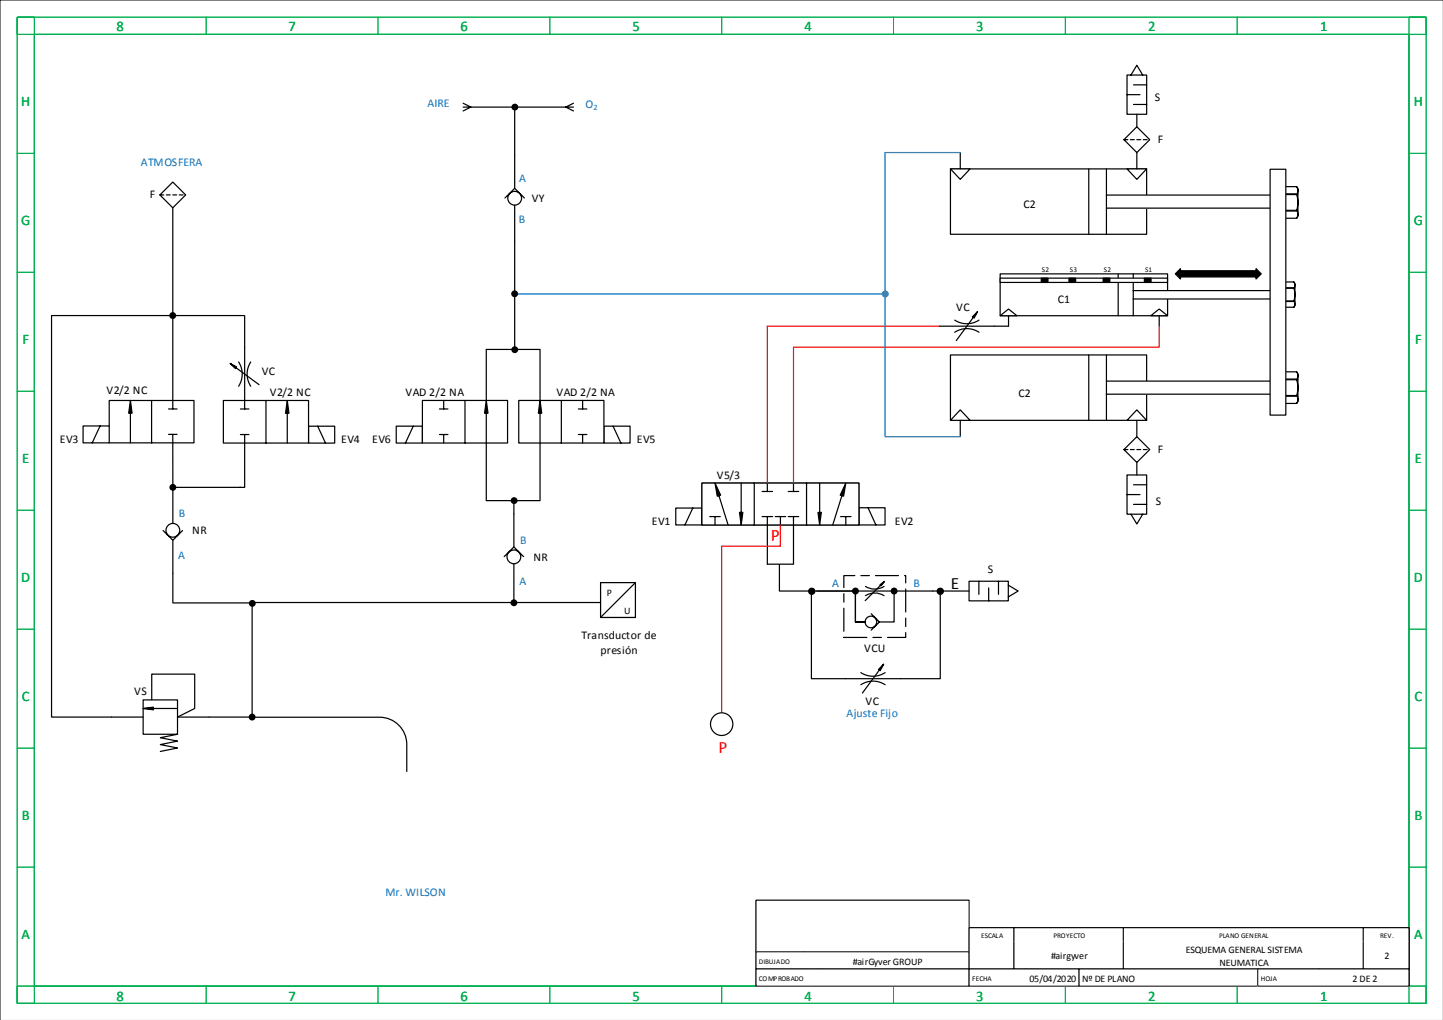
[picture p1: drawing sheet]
<svg xmlns="http://www.w3.org/2000/svg" width="420mm" height="297mm" viewBox="0 0 420 297" stroke-linecap="round" stroke-linejoin="round" font-family="sans-serif">
<path d="M419.9 0h-419.9v296.9" fill="none" stroke="#000" stroke-width=".29"/>
<path d="M150 85.6h107.6" fill="none" stroke="#0070c0" stroke-width=".35"/>
<g fill="none" stroke="#00b050" stroke-width=".29">
<path d="M5 5h5v287h-5zM5 5h410v5h-410zM10 10h400v277h-400zM60 5v5M110 5v5M160 5v5M210 5v5M260 5v5M310 5v5M360 5v5M410 5h5v287h-5zM5 44.6h5"/>
<path d="M410 44.6h5M5 79.3h5M410 79.3h5M5 113.9h5M410 113.9h5M5 148.5h5M410 148.5h5M5 183.1h5M410 183.1h5M5 217.7h5M410 217.7h5M5 252.4h5"/>
<path d="M410 252.4h5M5 287h410v5h-410zM60 287v5M110 287v5M160 287v5M210 287v5M260 287v5M310 287v5M360 287v5"/>
</g>
<path d="M220 262h62v15h-62z" fill-rule="evenodd" fill="#fff"/>
<path d="M220 262h62v15h-62z" fill="none" stroke="#000" stroke-width=".29"/>
<path d="M220 277h14.2v5h-14.2z" fill-rule="evenodd" fill="#fff"/>
<path d="M234.2 277h-14.2v5h14.2" fill="none" stroke="#000" stroke-width=".29"/>
<path d="M234.2 277h47.8v5h-47.8z" fill-rule="evenodd" fill="#fff"/>
<path d="M234.2 277h47.8v5h-47.8" fill="none" stroke="#000" stroke-width=".29"/>
<path d="M220 282h19v5h-19z" fill-rule="evenodd" fill="#fff"/>
<path d="M239 282h-19v5h19" fill="none" stroke="#000" stroke-width=".29"/>
<path d="M282 270h13.1v4h-13.1z" fill-rule="evenodd" fill="#fff"/>
<path d="M282 274v-4h13.1v4" fill="none" stroke="#000" stroke-width=".29"/>
<path d="M295.1 270h31.8v4h-31.8z" fill-rule="evenodd" fill="#fff"/>
<path d="M295.1 274v-4h31.8v4" fill="none" stroke="#000" stroke-width=".29"/>
<path d="M326.9 270h69.8v4h-69.8z" fill-rule="evenodd" fill="#fff"/>
<path d="M326.9 274v-4h69.8v4" fill="none" stroke="#000" stroke-width=".29"/>
<path d="M396.7 270h13.3v4h-13.3z" fill-rule="evenodd" fill="#fff"/>
<path d="M396.7 274v-4h13.3v4" fill="none" stroke="#000" stroke-width=".29"/>
<path d="M282 274h13.1v8h-13.1z" fill-rule="evenodd" fill="#fff"/>
<path d="M282 274v8h13.1v-8" fill="none" stroke="#000" stroke-width=".29"/>
<path d="M295.1 274h31.8v8h-31.8z" fill-rule="evenodd" fill="#fff"/>
<path d="M295.1 274v8h31.8v-8" fill="none" stroke="#000" stroke-width=".29"/>
<path d="M326.9 274h69.8v8h-69.8z" fill-rule="evenodd" fill="#fff"/>
<path d="M326.9 274v8h69.8v-8" fill="none" stroke="#000" stroke-width=".29"/>
<path d="M396.7 274h13.3v8h-13.3z" fill-rule="evenodd" fill="#fff"/>
<path d="M396.7 274v8h13.3v-8" fill="none" stroke="#000" stroke-width=".29"/>
<path d="M239 282h43v5h-43z" fill-rule="evenodd" fill="#fff"/>
<path d="M239 282h43v5h-43" fill="none" stroke="#000" stroke-width=".29"/>
<path d="M282 282h16.4v5h-16.4z" fill-rule="evenodd" fill="#fff"/>
<path d="M298.4 282h-16.4v5h16.4" fill="none" stroke="#000" stroke-width=".29"/>
<path d="M298.4 282h15.6v5h-15.6z" fill-rule="evenodd" fill="#fff"/>
<path d="M298.4 282h15.6v5h-15.6" fill="none" stroke="#000" stroke-width=".29"/>
<path d="M314 282h52v5h-52z" fill-rule="evenodd" fill="#fff"/>
<path d="M314 282h52v5h-52z" fill="none" stroke="#000" stroke-width=".29"/>
<path d="M366 282h17.9v5h-17.9z" fill-rule="evenodd" fill="#fff"/>
<path d="M383.9 282h-17.9v5h17.9" fill="none" stroke="#000" stroke-width=".29"/>
<path d="M383.9 282h26.1v5h-26.1z" fill-rule="evenodd" fill="#fff"/>
<path d="M383.9 282h26.1v5h-26.1" fill="none" stroke="#000" stroke-width=".29"/>
<path d="M220 262h62v15h-62z" fill-rule="evenodd" fill="#fff"/>
<path d="M220 262h62v15h-62z" fill="none" stroke="#000" stroke-width=".29"/>
<path d="M220 277h14.2v5h-14.2z" fill-rule="evenodd" fill="#fff"/>
<path d="M234.2 277h-14.2v5h14.2" fill="none" stroke="#000" stroke-width=".29"/>
<path d="M234.2 277h47.8v5h-47.8z" fill-rule="evenodd" fill="#fff"/>
<path d="M234.2 277h47.8v5h-47.8" fill="none" stroke="#000" stroke-width=".29"/>
<path d="M220 282h19v5h-19z" fill-rule="evenodd" fill="#fff"/>
<path d="M239 282h-19v5h19" fill="none" stroke="#000" stroke-width=".29"/>
<path d="M282 270h13.1v4h-13.1z" fill-rule="evenodd" fill="#fff"/>
<path d="M282 274v-4h13.1v4" fill="none" stroke="#000" stroke-width=".29"/>
<path d="M295.1 270h31.8v4h-31.8z" fill-rule="evenodd" fill="#fff"/>
<path d="M295.1 274v-4h31.8v4" fill="none" stroke="#000" stroke-width=".29"/>
<path d="M326.9 270h69.8v4h-69.8z" fill-rule="evenodd" fill="#fff"/>
<path d="M326.9 274v-4h69.8v4" fill="none" stroke="#000" stroke-width=".29"/>
<path d="M396.7 270h13.3v4h-13.3z" fill-rule="evenodd" fill="#fff"/>
<path d="M396.7 274v-4h13.3v4" fill="none" stroke="#000" stroke-width=".29"/>
<path d="M282 274h13.1v8h-13.1z" fill-rule="evenodd" fill="#fff"/>
<path d="M282 274v8h13.1v-8" fill="none" stroke="#000" stroke-width=".29"/>
<path d="M295.1 274h31.8v8h-31.8z" fill-rule="evenodd" fill="#fff"/>
<path d="M295.1 274v8h31.8v-8" fill="none" stroke="#000" stroke-width=".29"/>
<path d="M326.9 274h69.8v8h-69.8z" fill-rule="evenodd" fill="#fff"/>
<path d="M326.9 274v8h69.8v-8" fill="none" stroke="#000" stroke-width=".29"/>
<path d="M396.7 274h13.3v8h-13.3z" fill-rule="evenodd" fill="#fff"/>
<path d="M396.7 274v8h13.3v-8" fill="none" stroke="#000" stroke-width=".29"/>
<path d="M239 282h43v5h-43z" fill-rule="evenodd" fill="#fff"/>
<path d="M239 282h43v5h-43" fill="none" stroke="#000" stroke-width=".29"/>
<path d="M282 282h16.4v5h-16.4z" fill-rule="evenodd" fill="#fff"/>
<path d="M298.4 282h-16.4v5h16.4" fill="none" stroke="#000" stroke-width=".29"/>
<path d="M298.4 282h15.6v5h-15.6z" fill-rule="evenodd" fill="#fff"/>
<path d="M298.4 282h15.6v5h-15.6" fill="none" stroke="#000" stroke-width=".29"/>
<path d="M314 282h52v5h-52z" fill-rule="evenodd" fill="#fff"/>
<path d="M314 282h52v5h-52z" fill="none" stroke="#000" stroke-width=".29"/>
<path d="M366 282h17.9v5h-17.9z" fill-rule="evenodd" fill="#fff"/>
<path d="M383.9 282h-17.9v5h17.9" fill="none" stroke="#000" stroke-width=".29"/>
<path d="M383.9 282h26.1v5h-26.1z" fill-rule="evenodd" fill="#fff"/>
<path d="M383.9 282h26.1v5h-26.1" fill="none" stroke="#000" stroke-width=".29"/>
<path d="M291 79.7h48.7v12.2h-48.7z" fill-rule="evenodd" fill="#fff"/>
<path d="M291 79.7h48.7v12.2h-48.7z" fill="none" stroke="#000" stroke-width=".35"/>
<path d="M325.4 84.6h48.7v2.4h-48.7z" fill-rule="evenodd" fill="#fff"/>
<path d="M325.4 79.7v12.2M329.8 79.7v12.2M329.8 87h44.3M329.8 84.6h44.3" fill="none" stroke="#000" stroke-width=".35"/>
<path d="M291 91.9l2.5-2 2.4 2z" fill="#fff"/>
<path d="M291 91.9l2.5-2 2.4 2z" fill="none" stroke="#000" stroke-width=".35"/>
<path d="M334.9 91.9l2.4-2 2.4 2z" fill="#fff"/>
<path d="M293.5 91.9v3M334.9 91.9l2.4-2 2.4 2zM337.3 91.9v3" fill="none" stroke="#000" stroke-width=".35"/>
<path d="M196.6 147.9h7.7v4.9h-7.7z" fill-rule="evenodd" fill="#fff"/>
<path d="M196.6 147.9h7.7v4.9h-7.7zM201.6 147.9l-2.3 4.9" fill="none" stroke="#000" stroke-width=".35"/>
<path d="M276.6 49.2h57.1v19h-57.1z" fill-rule="evenodd" fill="#fff"/>
<path d="M276.6 49.2h57.1v19h-57.1z" fill="none" stroke="#000" stroke-width=".35"/>
<path d="M316.8 56.8h57.1v3.8h-57.1z" fill-rule="evenodd" fill="#fff"/>
<path d="M316.8 49.2v19M322 56.8h51.9M322 49.2v19M322 60.6h51.9" fill="none" stroke="#000" stroke-width=".35"/>
<path d="M276.6 49.2h5.7l-2.9 3z" fill="#fff"/>
<path d="M276.6 49.2h5.7l-2.9 3z" fill="none" stroke="#000" stroke-width=".35"/>
<path d="M327.9 49.2h5.8l-2.9 3z" fill="#fff"/>
<path d="M279.4 44.4v4.8M327.9 49.2h5.8l-2.9 3zM330.8 44.4v4.8" fill="none" stroke="#000" stroke-width=".35"/>
<path d="M276.6 103.3h57.1v19h-57.1z" fill-rule="evenodd" fill="#fff"/>
<path d="M276.6 103.3h57.1v19h-57.1z" fill="none" stroke="#000" stroke-width=".35"/>
<path d="M316.8 110.9h57.1v3.8h-57.1z" fill-rule="evenodd" fill="#fff"/>
<path d="M316.8 103.3v19M322 114.7h51.9M322 110.9h51.9M322 103.3v19" fill="none" stroke="#000" stroke-width=".35"/>
<path d="M279.4 119.3l2.9 3h-5.7z" fill="#fff"/>
<path d="M279.4 119.3l2.9 3h-5.7z" fill="none" stroke="#000" stroke-width=".35"/>
<path d="M330.8 119.3l2.9 3h-5.8z" fill="#fff"/>
<path d="M330.8 119.3l2.9 3h-5.8zM279.4 122.3v4.8M330.8 122.3v4.8" fill="none" stroke="#000" stroke-width=".35"/>
<path d="M373.8 82.1h2.7l.3 .4v6.5l-.3 .4h-2.7z" fill-rule="evenodd" fill="#fff"/>
<path d="M373.8 82.1h2.7l.3 .4v6.5l-.3 .4h-2.7zM373.8 87.6h2.7M373.8 83.9h2.7M373.8 83.7h3M373.8 87.7h3M376.5 82.1l.3 .7-.3 1.1 .3 1.8-.3 1.9 .3 1.1-.3 .7" fill="none" stroke="#000" stroke-width=".35"/>
<path d="M373.7 54.3h3.6l.4 .6v8.1l-.4 .5h-3.6z" fill-rule="evenodd" fill="#fff"/>
<path d="M373.7 54.3h3.6l.4 .6v8.1l-.4 .5h-3.6zM373.7 56.6h3.6M373.7 56.4h4M377.3 54.3a1.95 1.95 0 0 1 0 2.3l.4 2-.4 2.6a1.95 1.95 0 0 1 0 2.3M373.7 61.2h3.6M373.7 61.4h4" fill="none" stroke="#000" stroke-width=".35"/>
<path d="M373.7 108.2h3.6l.4 .6v8.1l-.4 .5h-3.6z" fill-rule="evenodd" fill="#fff"/>
<path d="M373.7 108.2h3.6l.4 .6v8.1l-.4 .5h-3.6zM373.7 115.1h3.6M373.7 110.5h3.6M373.7 110.3h4M373.7 115.3h4M377.3 108.2a1.95 1.95 0 0 1 0 2.3l.4 2-.4 2.6a1.95 1.95 0 0 1 0 2.3" fill="none" stroke="#000" stroke-width=".35"/>
<path d="M369.6 49.3h4.6v71.5h-4.6z" fill-rule="evenodd" fill="#fff"/>
<path d="M369.6 49.3h4.6v71.5h-4.6z" fill="none" stroke="#000" stroke-width=".35"/>
<path d="M249.9 147.8h7.6v5h-7.6z" fill-rule="evenodd" fill="#fff"/>
<path d="M249.9 147.8h7.6v5h-7.6zM252.6 147.8l2.3 5" fill="none" stroke="#000" stroke-width=".35"/>
<path d="M204.3 140.6h45.6v12.2h-45.6z" fill-rule="evenodd" fill="#fff"/>
<path d="M204.3 140.6h45.6v12.2h-45.6zM219.5 140.6v12.2M234.7 140.6v12.2" fill="none" stroke="#000" stroke-width=".35"/>
<path d="M219.5 140.6h15.2v12.2h-15.2z" fill-rule="evenodd" fill="#fff"/>
<path d="M219.5 140.6h15.2v12.2h-15.2zM221.8 143h3M221.8 150.3h3M223.3 140.6v2.4M223.3 150.3v2.5M225.6 150.3h3M227.1 150.3v2.5M229.4 143h3M229.4 150.3h3M230.9 140.6v2.4M230.9 150.3v2.5" fill="none" stroke="#000" stroke-width=".35"/>
<path d="M204.3 140.6h15.2v12.2h-15.2z" fill-rule="evenodd" fill="#fff"/>
<path d="M204.3 140.6h15.2v12.2h-15.2zM206.5 150.3h3.1M208.1 140.6l1.6 3.5-1 .3zM208.1 150.3v2.5M209.2 144.3l2.7 8.5M215.2 149.1h1l-.5 3.7zM215.7 140.6v8.5" fill="none" stroke="#000" stroke-width=".35"/>
<path d="M208.1 140.6l1.6 3.5-1 .3zM215.2 149.1h1l-.5 3.7z" fill="#000"/>
<path d="M234.7 140.6h15.2v12.2h-15.2z" fill-rule="evenodd" fill="#fff"/>
<path d="M234.7 140.6h15.2v12.2h-15.2zM238 149.1h1l-.5 3.7zM238.5 140.6v8.5M244.6 150.3h3M245 144.3l-2.7 8.5M246.1 140.6l-.6 3.8-1-.3zM246.1 150.3v2.5" fill="none" stroke="#000" stroke-width=".35"/>
<path d="M238 149.1h1l-.5 3.7zM246.1 140.6l-.6 3.8-1-.3z" fill="#000"/>
<path d="M282 169.2v5.7h11.4v-5.7zM293.4 170.3v3.4l2.9-1.7z" fill-rule="evenodd" fill="#fff"/>
<path d="M223.3 152.8v11.4h7.6v-11.4M271.4 172h10.6M282 169.2h11.4v5.7h-11.4zM284.8 169.2v3.8M287.7 171.1v3.8M290.5 169.2v3.8M293.4 170.3l2.9 1.7-2.9 1.7" fill="none" stroke="#000" stroke-width=".35"/>
<path d="M273.3 94.9h-50v45.7M337.3 94.9v6.1h-106.4M230.9 101.3v39.3M227.1 152.8v6.2h-17.1v48.3" fill="none" stroke="#f00" stroke-width=".35"/>
<path d="M257.5 44.4v82.7h21.9M257.5 44.4h21.9" fill="none" stroke="#0070c0" stroke-width=".35"/>
<path d="M245.5 167.5h18v18h-18z" fill-rule="evenodd" fill="#fff"/>
<path d="M245.5 167.5h18v18h-18z" fill="none" stroke="#000" stroke-width=".35" stroke-dasharray="6.7 1.8 2.5 1.8"/>
<g fill="#fff">
<path d="M251.8 170.7a5 5 0 0 0 5.4 0v2.7a5 5 0 0 0-5.4 0z" fill-rule="evenodd"/>
<path d="M248.9 172v9h2.8a1.69 1.69 0 0 1 2.4-1.5 1.69 1.69 0 0 1 .4 2.8 1.69 1.69 0 0 1-2.7-.8l-.1-.5h-2.8z" fill-rule="evenodd"/>
</g>
<path d="M226.8 164.4v7.6h22.2M237.7 172h33.7M248.9 172v9h2.8a1.69 1.69 0 0 1 2.4-1.5 1.69 1.69 0 0 1 .4 2.8 1.69 1.69 0 0 1-2.7-.8l-.1-.5h-2.8zM251.8 173.4a5 5 0 0 1 5.4 0M251.8 170.7a5 5 0 0 0 5.4 0M253.5 178.6l2.4 2.4-2.4 2.4M256.1 170.2l1.2-1-.9 1.3zM257.3 169.2l-5.5 5.6M260.2 172v9h-4.3" fill="none" stroke="#000" stroke-width=".35"/>
<g fill="#000">
<path d="M256.1 170.2l1.2-1-.9 1.3z"/>
<path d="M247.9 172a1.01 1.01 0 0 0 2 0 1.01 1.01 0 0 0-2 0zM259.2 172a1.01 1.01 0 0 0 2 0 1.01 1.01 0 0 0-2 0z" fill-rule="evenodd"/>
</g>
<path d="M41.7 203.7h10v10h-10z" fill-rule="evenodd" fill="#fff"/>
<path d="M32.4 208.7h9.3M41.7 203.7h10v10h-10zM41.7 206.2l3-.4v.8zM41.7 206.2h10M44.2 203.7v-7.5h12.5v10l-5 2.5h9.2M51.7 213.7l-5 1 5 1-5 1 5 1-5 1" fill="none" stroke="#000" stroke-width=".35"/>
<path d="M41.7 206.2l3-.4v.8z" fill="#000"/>
<path d="M327.1 130.8l3.7-3.7 3.8 3.7-3.8 3.8z" fill-rule="evenodd" fill="#fff"/>
<path d="M327.1 130.8l3.7-3.7 3.8 3.7-3.8 3.8zM327.1 130.8h1.1M328.9 130.8h1.2M330.8 130.8h1.1M332.7 130.8h1.1" fill="none" stroke="#000" stroke-width=".35"/>
<path d="M327.1 40.7l3.7-3.8 3.8 3.8-3.8 3.7z" fill-rule="evenodd" fill="#fff"/>
<path d="M327.1 40.7l3.7-3.8 3.8 3.8-3.8 3.7zM327.1 40.7h1.1M328.9 40.7h1.2M330.8 40.7h1.1M332.7 40.7h1.1" fill="none" stroke="#000" stroke-width=".35"/>
<circle cx="149.8" cy="57.7" r="2" fill="#fff"/>
<g fill="none" stroke="#000" stroke-width=".35">
<path d="M146.9 57.6l2.9-2.8 2.8 2.8M149.8 45.2v9.6M149.8 59.7v10.5"/>
<circle cx="149.8" cy="57.7" r="2"/>
</g>
<circle cx="50.3" cy="154.3" r="2" fill="#fff"/>
<g fill="none" stroke="#000" stroke-width=".35">
<path d="M134.8 31.2h32.1M134.8 30l2.2 1.2-2.2 1.1M149.8 30.8v14.4M166.9 30l-2.3 1.2 2.3 1.1M149.8 70.2v31.5M47.5 154.4l2.8 2.8 2.8-2.8M50.3 141.8v10.5M50.3 157.2v9.6"/>
<circle cx="50.3" cy="154.3" r="2"/>
</g>
<path d="M31.8 116.6h24.6v12.3h-24.6z" fill-rule="evenodd" fill="#fff"/>
<path d="M31.8 116.6h24.6v12.3h-24.6zM37.9 116.6l.5 3.7h-1zM44.1 116.6v12.3M49 119h2.5M50.3 116.6v2.4M37.9 120.3v8.6M49 126.4h2.5M50.3 126.4v2.5" fill="none" stroke="#000" stroke-width=".35"/>
<path d="M37.9 116.6l.5 3.7h-1z" fill="#000"/>
<path d="M24.2 124h7.6v4.9h-7.6z" fill-rule="evenodd" fill="#fff"/>
<path d="M24.2 124h7.6v4.9h-7.6zM29.1 124l-2.3 4.9M73.4 175.5v33.2M60.9 208.7h12.3" fill="none" stroke="#000" stroke-width=".35"/>
<g fill="#000">
<circle cx="149.8" cy="31.2" r="1"/>
<circle cx="73.4" cy="175.6" r="1"/>
</g>
<circle cx="257.6" cy="85.6" r="1" fill="#0070c0"/>
<path d="M174.8 169.6h10.1v10.1h-10.1z" fill-rule="evenodd" fill="#fff"/>
<path d="M174.8 169.6h10.1v10.1h-10.1zM184.8 169.6l-10 10.1" fill="none" stroke="#000" stroke-width=".35"/>
<path d="M174.8 169.6h10.1v10.1h-10.1z" fill-rule="evenodd" fill="#fff"/>
<path d="M174.8 169.6h10.1v10.1h-10.1zM184.8 169.6l-10 10.1" fill="none" stroke="#000" stroke-width=".35"/>
<circle cx="73.4" cy="208.7" r="1" fill="#000"/>
<path d="M277.8 93.2a6.4 6.4 0 0 0 7.1 0v3.5a6.4 6.4 0 0 0-7.1 0z" fill-rule="evenodd" fill="#fff"/>
<path d="M273.3 94.9h16M277.8 96.7a6.4 6.4 0 0 1 7.1 0M277.8 93.2a6.4 6.4 0 0 0 7.1 0M284.5 90.7l-1 1.8-.5-.3zM284.5 90.7l-6.3 8.5" fill="none" stroke="#000" stroke-width=".35"/>
<path d="M284.5 90.7l-1 1.8-.5-.3z" fill="#000"/>
<circle cx="210" cy="210.8" r="3.3" fill="#fff"/>
<g fill="none" stroke="#000" stroke-width=".35">
<path d="M50.3 175.5h22.7"/>
<circle cx="210" cy="210.8" r="3.3"/>
</g>
<path d="M327.9 138.2v11.5h5.8v-11.5zM329.1 149.7l1.7 2.8 1.7-2.8z" fill-rule="evenodd" fill="#fff"/>
<path d="M327.9 138.2h5.8v11.5h-5.8zM330.8 134.6v3.6M327.9 143.9h3.8M329.1 149.7l1.7 2.8 1.7-2.8M329.8 141.1h3.9M329.8 146.8h3.9" fill="none" stroke="#000" stroke-width=".35"/>
<path d="M327.9 21.8h5.8v11.5h-5.8zM330.8 19l1.7 2.8h-3.4z" fill-rule="evenodd" fill="#fff"/>
<path d="M327.9 21.8h5.8v11.5h-5.8zM327.9 27.5h3.8M329.1 21.8l1.7-2.8 1.7 2.8M329.8 30.4h3.9M329.8 24.7h3.9M330.8 33.3v3.6M73.4 208.7h37.1a7.9 7.9 0 0 1 7.9 7.9v7.9" fill="none" stroke="#000" stroke-width=".35"/>
<path d="M291 81h48.7v1.2h-48.7z" fill-rule="evenodd" fill="#fff"/>
<path d="M342 79.7l1.5-1.5v.6h22v-.6l1.5 1.5-1.5 1.5v-.6h-22v.6zM289.3 94.9h4.2M291 81h48.7v1.2h-48.7zM303 81h1.9v1.2h-1.9zM311.1 81h1.9v1.2h-1.9zM321 81h1.9v1.2h-1.9zM333 81h1.9v1.2h-1.9z" fill="none" stroke="#000" stroke-width=".35"/>
<g fill="#000">
<path d="M342 79.7l1.5-1.5v.6h22v-.6l1.5 1.5-1.5 1.5v-.6h-22v.6z" fill-rule="evenodd"/>
<path d="M303 81h1.9v1.2h-1.9z" fill-rule="evenodd"/>
<path d="M311.1 81h1.9v1.2h-1.9z" fill-rule="evenodd"/>
<path d="M321 81h1.9v1.2h-1.9z" fill-rule="evenodd"/>
<path d="M333 81h1.9v1.2h-1.9z" fill-rule="evenodd"/>
</g>
<path d="M250.5 195.8a6.4 6.4 0 0 0 7.1 0v3.5a6.4 6.4 0 0 0-7.1 0z" fill-rule="evenodd" fill="#fff"/>
<g fill="none" stroke="#000" stroke-width=".35">
<path d="M50 91.8h-35v116.9h17.4M50.3 166.8v8.5M236.1 172.2v25.3h37.5v-25.3M250.5 199.3a6.4 6.4 0 0 1 7.1 0M250.5 195.8a6.4 6.4 0 0 0 7.1 0M257.2 193.3l-1.1 1.8-.4-.3zM257.2 193.3l-6.3 8.5"/>
<circle cx="236.2" cy="172.1" r=".89"/>
<circle cx="273.6" cy="172.1" r=".89"/>
</g>
<g fill="#000">
<path d="M257.2 193.3l-1.1 1.8-.4-.3z"/>
<circle cx="236.2" cy="172.1" r=".89"/>
<circle cx="273.6" cy="172.1" r=".89"/>
</g>
<path d="M50.3 53l3.7 3.7-3.7 3.8-3.8-3.8z" fill-rule="evenodd" fill="#fff"/>
<path d="M46.5 56.7h1.2M48.4 56.7h1.1M50.3 53l3.7 3.7-3.7 3.8-3.8-3.8zM50.3 56.7h1.1M52.2 56.7h1.1M50.3 91.8v24.8" fill="none" stroke="#000" stroke-width=".35"/>
<path d="M89.8 124h7.6v5h-7.6z" fill-rule="evenodd" fill="#fff"/>
<path d="M89.8 124h7.6v5h-7.6zM92.4 124l2.3 5" fill="none" stroke="#000" stroke-width=".35"/>
<path d="M65 116.6h24.8v12.3h-24.8z" fill-rule="evenodd" fill="#fff"/>
<path d="M65 116.6h24.8v12.3h-24.8zM70 119h2.4M71.2 116.6v2.4M77.4 116.6v12.3M83.6 116.6l.5 3.7h-1zM50.3 128.9v12.9h19.7M70 126.5h2.4M71.2 126.5v15.3h-1.5M83.6 120.3v8.6" fill="none" stroke="#000" stroke-width=".35"/>
<g fill="#000">
<path d="M83.6 116.6l.5 3.7h-1z"/>
<circle cx="50.3" cy="141.8" r="1"/>
</g>
<path d="M69.4 105.3h3.6a6.4 6.4 0 0 0 0 7.1h-3.6a6.4 6.4 0 0 0 0-7.1z" fill-rule="evenodd" fill="#fff"/>
<path d="M50.3 60.5v31.7M50 91.8h21M71.2 91.8v24.8M66.9 105.7l1.9 1.1-.3 .4zM66.9 105.7l8.6 6.3M69.4 105.3a6.4 6.4 0 0 1 0 7.1M73 105.3a6.4 6.4 0 0 0 0 7.1" fill="none" stroke="#000" stroke-width=".35"/>
<g fill="#000">
<path d="M66.9 105.7l1.9 1.1-.3 .4z"/>
<circle cx="50.3" cy="91.8" r="1"/>
</g>
<path d="M175.7 124h7.6v4.9h-7.6z" fill-rule="evenodd" fill="#fff"/>
<path d="M175.7 124h7.6v4.9h-7.6zM178.4 124l2.3 4.9" fill="none" stroke="#000" stroke-width=".35"/>
<path d="M150.9 116.5h24.8v12.4h-24.8z" fill-rule="evenodd" fill="#fff"/>
<path d="M150.9 116.5h24.8v12.4h-24.8zM157.1 116.5l.5 3.8h-1zM163.3 116.5v12.4M168.3 119h2.5M169.5 116.5v2.5M157.1 120.3v8.6M168.3 126.5h2.5M169.5 126.5v2.4" fill="none" stroke="#000" stroke-width=".35"/>
<path d="M157.1 116.5l.5 3.8h-1z" fill="#000"/>
<path d="M115.3 124h7.6v4.9h-7.6z" fill-rule="evenodd" fill="#fff"/>
<path d="M115.3 124h7.6v4.9h-7.6zM120.3 124l-2.3 4.9" fill="none" stroke="#000" stroke-width=".35"/>
<path d="M122.9 116.5h24.8v12.4h-24.8z" fill-rule="evenodd" fill="#fff"/>
<path d="M122.9 116.5h24.8v12.4h-24.8zM127.9 119h2.4M129.1 116.5v2.5M135.3 116.5v12.4M141.5 116.5l.5 3.8h-1zM141.5 116.5v-14.8h15.6v14.8M127.9 126.5h2.4M129.1 126.5v2.4M141.5 120.3v25.4h15.6v-16.8M73.8 175.4h100.9" fill="none" stroke="#000" stroke-width=".35"/>
<g fill="#000">
<path d="M141.5 116.5l.5 3.8h-1z"/>
<circle cx="149.8" cy="85.5" r="1"/>
<circle cx="149.8" cy="101.8" r="1"/>
<circle cx="149.6" cy="145.7" r="1"/>
<circle cx="149.5" cy="175.4" r="1"/>
</g>
<circle cx="149.5" cy="162.1" r="2" fill="#fff"/>
<g fill="none" stroke="#000" stroke-width=".35">
<path d="M149.5 145.7v13.5M146.7 162l2.8-2.8 2.9 2.8M149.5 164.1v10.5"/>
<circle cx="149.5" cy="162.1" r="2"/>
</g>
<g font-size="5" fill="#f00">
<text x="224.3" y="157.4">P</text>
<text x="209.1" y="219.2">P</text>
</g>
<text font-size="5" x="276.7" y="171.4">E</text>
<g font-size="4.2" fill="#00b050">
<text x="33.9" y="9">8</text>
<text x="84" y="9">7</text>
<text x="134" y="9">6</text>
<text x="184" y="9">5</text>
<text x="234.1" y="9">4</text>
<text x="284.1" y="9">3</text>
<text x="334.1" y="9">2</text>
<text x="384.2" y="9">1</text>
<text x="6.2" y="30.8">H</text>
<text x="411.4" y="30.8">H</text>
<text x="6.2" y="65.5">G</text>
<text x="411.4" y="65.5">G</text>
<text x="6.5" y="100.1">F</text>
<text x="411.8" y="100.1">F</text>
<text x="6.5" y="134.8">E</text>
<text x="411.7" y="134.8">E</text>
<text x="6.2" y="169.5">D</text>
<text x="411.5" y="169.5">D</text>
<text x="6.4" y="204.1">C</text>
<text x="411.6" y="204.1">C</text>
<text x="6.3" y="238.8">B</text>
<text x="411.6" y="238.8">B</text>
<text x="6.3" y="273.4">A</text>
<text x="411.5" y="273.4">A</text>
<text x="33.9" y="291.2">8</text>
<text x="84" y="291.2">7</text>
<text x="134" y="291.2">6</text>
<text x="184" y="291.2">5</text>
<text x="234.1" y="291.2">4</text>
<text x="284.1" y="291.2">3</text>
<text x="334.1" y="291.2">2</text>
<text x="384.2" y="291.2">1</text>
</g>
<g font-size="3.4">
<text x="336" y="29.4">S</text>
<text x="336.9" y="41.7">F</text>
<text x="43.6" y="57.7">F</text>
<text x="154.7" y="58.9">VY</text>
<text x="297.8" y="60.5">C2</text>
<text x="307.8" y="88.3">C1</text>
<text x="278.2" y="90.5">VC</text>
<text x="76.2" y="109.1">VC</text>
<text x="31" y="114.6">V2/2 NC</text>
<text x="78.5" y="115.1">V2/2 NC</text>
<text x="118" y="115.1">VAD 2/2 NA</text>
<text x="162" y="115.1">VAD 2/2 NA</text>
<text x="296.4" y="115.5">C2</text>
<text x="17.4" y="129.1">EV3</text>
<text x="99.3" y="129.1">EV4</text>
<text x="108.3" y="129.1">EV6</text>
<text x="185.3" y="129.1">EV5</text>
<text x="336.9" y="131.8">F</text>
<text x="208.6" y="139.4">V5/3</text>
<text x="336.3" y="146.9">S</text>
<text x="55.9" y="155.5">NR</text>
<text x="189.7" y="152.8">EV1</text>
<text x="260.3" y="152.8">EV2</text>
<text x="155.2" y="163.3">NR</text>
<text x="287.5" y="166.6">S</text>
<text x="169.2" y="186">Transductor de</text>
<text x="174.7" y="190.2">presión</text>
<text x="251.5" y="189.9">VCU</text>
<text x="39" y="202.1">VS</text>
<text x="251.8" y="205.3">VC</text>
</g>
<g font-size="3.4" fill="#0070c0">
<text x="124.4" y="31.2">AIRE</text>
<text x="170.4" y="31.5">O</text>
<text x="41" y="48.3">ATMOSFERA</text>
<text x="151" y="52.9">A</text>
<text x="151" y="64.9">B</text>
<text x="52" y="150.5">B</text>
<text x="151.3" y="158.3">B</text>
<text x="51.8" y="162.6">A</text>
<text x="151.1" y="170.3">A</text>
<text x="242.2" y="170.9">A</text>
<text x="265.9" y="170.9">B</text>
<text x="246.3" y="208.6">Ajuste Fijo</text>
<text x="112.1" y="260.6">Mr. WILSON</text>
</g>
<g font-size="2.9">
<text x="176.6" y="173.5">P</text>
<text x="181.7" y="178.7">U</text>
<text x="248.2" y="280.7">#airGyver GROUP</text>
<text x="305.8" y="279.3">#airgyver</text>
<text x="345.1" y="277.3">ESQUEMA GENERAL SISTEMA</text>
<text x="354.9" y="281.2">NEUMATICA</text>
<text x="402.9" y="279.3">2</text>
<text x="299.6" y="285.7">05/04/2020</text>
<text x="314.9" y="285.7">Nº DE PLANO</text>
<text x="393.5" y="285.7">2 DE2</text>
</g>
<text font-size="2.4" fill="#0070c0" x="172.7" y="32">2</text>
<g font-size="2.1">
<text x="303.2" y="79">S2</text>
<text x="311.3" y="79">S3</text>
<text x="321.2" y="79">S2</text>
<text x="333.2" y="79">S1</text>
<text x="285.5" y="273">ESCALA</text>
<text x="306.5" y="273">PROYECTO</text>
<text x="354.8" y="273">PLANO GENERAL</text>
<text x="401.6" y="273">REV.</text>
<text x="220.8" y="280.5">DIBUJADO</text>
<text x="220.8" y="285.5">COMPROBADO</text>
<text x="282.9" y="285.5">FECHA</text>
<text x="366.9" y="285.5">HOJA</text>
</g>
</svg>
